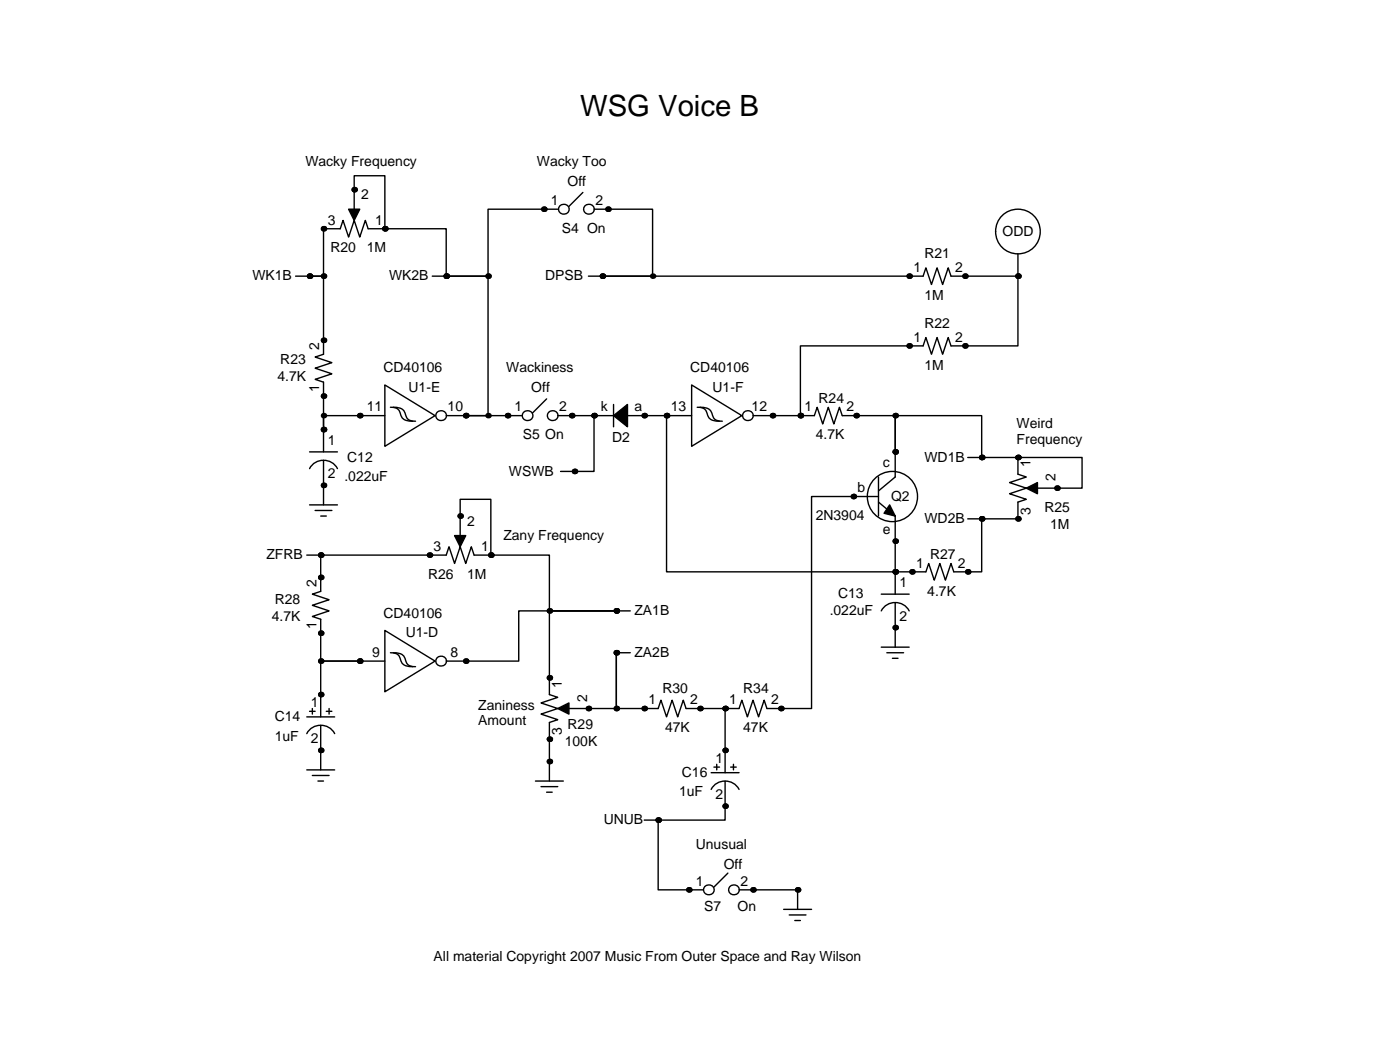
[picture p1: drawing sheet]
<svg xmlns="http://www.w3.org/2000/svg" width="255mm" height="193mm" viewBox="0 0 255 193" stroke-linecap="round" stroke-linejoin="round" font-family="sans-serif">
<g fill="none" stroke="#000" stroke-width=".25">
<path d="M64.5 34.5v-2.5h5.6v9.7h11.2v8.6M99.1 38.1h-10.2v12.2h-7.6M110.7 38.1h8.2v12.2h-9.2h58.4l.6-1.5 1 3 1-3 1 3 1-3 .5 1.5h12.2v12.7h-12.2l-.5-1.5-1 3-1-3-1 3-1-3-.6 1.5h-22.3v12.7M58.9 41.7v8.6h-2.5h2.5v14.2l-1.5 .5 3.1 1-3.1 1.1 3.1 1-3.1 1 1.5 .5v8.6v-2.5h6.6M81.3 50.3h7.6v25.4h-4.1h7.7M104.1 75.7h7.7M108.2 75.7v10.2h-3.6M111.8 73.7v4M114.3 75.7h7.1v28.4h41.7M140.7 75.7h7.6l.5-1.5 1.1 3 1-3 1 3 1-3 .5 1.5h9.7v6.6M56.4 91.9h5.1M57.4 93h3.1"/>
<path d="M58.4 94h1M58.9 88.4v3.5M83.8 94v-3.1h5.6v10.2h10.7v10.2h12.2M160 90.4h-12.2v38.6h-5.6M160 91.4l3.1 2.6v10.1M160 86.9v7.1M163.1 82.3v-6.6h15.7v7.6h6.6M163.1 82.3v4.6l-3.1 2.5M185.4 83.3h11.7v5.6h-8.1M185.4 83.3v3.1l1.5 .5-3 1 3 1-3 1 3 1-1.5 .5v3.1h-6.6v9.6h-5.1l-.5-1.5-1 3.1-1-3.1-1 3.1-1-3.1-.5 1.5h-5.6M78.2 101.1h-19.8v6.6l-1.5 .5 3 1-3 1 3 1.1-3 1 1.5 .5v7.6h7.1h-7.1v6.1M112.3 111.3h-12.2v15.2l1.5 .5-3 1 3 1-3 1 3 1.1-1.5 .5v10.6"/>
<path d="M112.3 111.3h-17.8v9.1h-9.7M160.5 117.9h5.1M161.5 118.9h3.1M162.6 119.9h1M163.1 114.3v3.6M58.4 136.7v3.5M103.6 129h8.7v-10.1v10.1h5M127.5 129h4.6v7.7M55.9 140.2h5.1M56.9 141.2h3M57.9 142.2h1M97.5 142.2h5.1"/>
<path d="M98.6 143.3h3M99.6 144.3h1M132.1 146.8v2.6h-12.2v12.7h5.6M137.2 162.1h8.1"/>
<circle cx="162.6" cy="90.4" r="4.6"/>
</g>
<g fill="#000">
<circle cx="64.5" cy="34.5" r=".51"/>
<circle cx="99.1" cy="38.1" r=".51"/>
<circle cx="110.7" cy="38.1" r=".51"/>
<circle cx="56.4" cy="50.3" r=".51"/>
<circle cx="58.9" cy="50.3" r=".51"/>
<circle cx="58.9" cy="41.7" r=".51"/>
<circle cx="70.1" cy="41.7" r=".51"/>
<circle cx="81.3" cy="50.3" r=".51"/>
<circle cx="88.9" cy="50.3" r=".51"/>
<circle cx="109.7" cy="50.3" r=".51"/>
<circle cx="118.9" cy="50.3" r=".51"/>
<circle cx="165.6" cy="50.3" r=".51"/>
<circle cx="175.8" cy="50.3" r=".51"/>
<circle cx="185.4" cy="50.3" r=".51"/>
<circle cx="58.9" cy="72.1" r=".51"/>
<circle cx="58.9" cy="75.7" r=".51"/>
<circle cx="58.9" cy="78.2" r=".51"/>
<circle cx="58.9" cy="62" r=".51"/>
<circle cx="65.5" cy="75.7" r=".51"/>
<circle cx="84.8" cy="75.7" r=".51"/>
<circle cx="88.9" cy="75.7" r=".51"/>
<circle cx="92.5" cy="75.7" r=".51"/>
<circle cx="96" cy="75.7" r="1.02"/>
<circle cx="104.1" cy="75.7" r=".51"/>
<circle cx="108.2" cy="75.7" r=".51"/>
<circle cx="117.3" cy="75.7" r=".51"/>
<circle cx="121.4" cy="75.7" r=".51"/>
<circle cx="140.7" cy="75.7" r=".51"/>
<circle cx="145.8" cy="75.7" r=".51"/>
<circle cx="156" cy="75.7" r=".51"/>
<circle cx="163.1" cy="75.7" r=".51"/>
<circle cx="165.6" cy="63" r=".51"/>
<circle cx="175.8" cy="63" r=".51"/>
<circle cx="58.9" cy="88.4" r=".51"/>
<circle cx="83.8" cy="94" r=".51"/>
<circle cx="104.6" cy="85.9" r=".51"/>
<circle cx="155.4" cy="90.4" r=".51"/>
<circle cx="163.1" cy="82.3" r=".51"/>
<circle cx="163.1" cy="98.6" r=".51"/>
<circle cx="178.8" cy="83.3" r=".51"/>
<circle cx="178.8" cy="94.5" r=".51"/>
<circle cx="185.4" cy="94.5" r=".51"/>
<circle cx="185.4" cy="83.3" r=".51"/>
<circle cx="192.5" cy="88.9" r=".51"/>
<circle cx="58.4" cy="115.3" r=".51"/>
<circle cx="58.4" cy="105.2" r=".51"/>
<circle cx="58.4" cy="101.1" r=".51"/>
<circle cx="78.2" cy="101.1" r=".51"/>
<circle cx="89.4" cy="101.1" r=".51"/>
<circle cx="100.1" cy="111.3" r=".51"/>
<circle cx="112.3" cy="118.9" r=".51"/>
<circle cx="112.3" cy="111.3" r=".51"/>
<circle cx="163.1" cy="104.1" r=".51"/>
<circle cx="163.1" cy="114.3" r=".51"/>
<circle cx="166.1" cy="104.1" r=".51"/>
<circle cx="176.3" cy="104.1" r=".51"/>
<circle cx="58.4" cy="136.7" r=".51"/>
<circle cx="58.4" cy="126.5" r=".51"/>
<circle cx="58.4" cy="120.4" r=".51"/>
<circle cx="65.5" cy="120.4" r=".51"/>
<circle cx="84.8" cy="120.4" r=".51"/>
<circle cx="100.1" cy="134.6" r=".51"/>
<circle cx="100.1" cy="138.7" r=".51"/>
<circle cx="100.1" cy="123.4" r=".51"/>
<circle cx="107.2" cy="129" r=".51"/>
<circle cx="112.3" cy="129" r=".51"/>
<circle cx="117.3" cy="129" r=".51"/>
<circle cx="127.5" cy="129" r=".51"/>
<circle cx="132.1" cy="129" r=".51"/>
<circle cx="132.1" cy="136.7" r=".51"/>
<circle cx="142.2" cy="129" r=".51"/>
<circle cx="119.9" cy="149.4" r=".51"/>
<circle cx="132.1" cy="146.8" r=".51"/>
<circle cx="125.5" cy="162.1" r=".51"/>
<circle cx="137.2" cy="162.1" r=".51"/>
<circle cx="145.3" cy="162.1" r=".51"/>
</g>
<path d="M111.8 75.7l2.5-2v4zM162.1 91.9l1 2.1-2.1-.5zM186.9 88.9l2.1-1v2zM101.6 129l2-1v2z" fill="#000" stroke="#000" stroke-width=".25"/>
<circle cx="96" cy="75.7" r=".76" fill="#fff"/>
<circle cx="100.6" cy="75.7" r="1.02" fill="#000"/>
<circle cx="100.6" cy="75.7" r=".76" fill="#fff"/>
<path d="M92.5 75.7h2.5M99.6 72.6l-2.6 2.6M101.6 75.7h2.5" fill="none" stroke="#000" stroke-width=".25"/>
<g fill="#000">
<circle cx="102.6" cy="38.1" r="1.02"/>
<circle cx="92.5" cy="75.7" r=".51"/>
<circle cx="104.1" cy="75.7" r=".51"/>
</g>
<circle cx="102.6" cy="38.1" r=".76" fill="#fff"/>
<circle cx="107.2" cy="38.1" r="1.02" fill="#000"/>
<circle cx="107.2" cy="38.1" r=".76" fill="#fff"/>
<path d="M99.1 38.1h2.5M106.2 35.1l-2.6 2.5M108.2 38.1h2.5M126 70.1l9.1 5.6-9.1 5.6zM127 74.2a1.69 1.69 0 0 1 2 1.6 1.9 1.9 0 0 0 2.1 .9M127.5 74.2a1.86 1.86 0 0 1 2.3 1.6 1.47 1.47 0 0 0 1.8 .9M83.8 94v3.5M78.2 101.1h3.1l.5-1.5 1 3 1-3 1 3 1.1-3 .5 1.5h3" fill="none" stroke="#000" stroke-width=".25"/>
<g fill="#000">
<circle cx="99.1" cy="38.1" r=".51"/>
<circle cx="110.7" cy="38.1" r=".51"/>
<circle cx="136.1" cy="75.7" r="1.02"/>
<circle cx="83.8" cy="94" r=".51"/>
<circle cx="78.2" cy="101.1" r=".51"/>
<circle cx="89.4" cy="101.1" r=".51"/>
</g>
<path d="M82.8 97.5h2l-1 2.1z" fill="#000" stroke="#000" stroke-width=".25"/>
<circle cx="136.1" cy="75.7" r=".76" fill="#fff"/>
<path d="M70.1 70.1l9.1 5.6-9.1 5.6zM71.1 74.2a1.69 1.69 0 0 1 2 1.6 1.9 1.9 0 0 0 2.1 .9M71.6 74.2a1.86 1.86 0 0 1 2.4 1.6 1.47 1.47 0 0 0 1.7 .9M121.4 75.7h4.6M137.2 75.7h3.5" fill="none" stroke="#000" stroke-width=".25"/>
<g fill="#000">
<circle cx="80.3" cy="75.7" r="1.02"/>
<circle cx="121.4" cy="75.7" r=".51"/>
<circle cx="140.7" cy="75.7" r=".51"/>
</g>
<circle cx="80.3" cy="75.7" r=".76" fill="#fff"/>
<path d="M65.5 75.7h4.6M81.3 75.7h3.5M70.1 114.8l9.1 5.6-9.1 5.6zM71.1 118.9a1.69 1.69 0 0 1 2 1.6 1.9 1.9 0 0 0 2.1 .9M71.6 118.9a1.86 1.86 0 0 1 2.4 1.6 1.47 1.47 0 0 0 1.7 .9" fill="none" stroke="#000" stroke-width=".25"/>
<g fill="#000">
<circle cx="65.5" cy="75.7" r=".51"/>
<circle cx="84.8" cy="75.7" r=".51"/>
<circle cx="80.3" cy="120.4" r="1.02"/>
</g>
<circle cx="80.3" cy="120.4" r=".76" fill="#fff"/>
<g fill="none" stroke="#000" stroke-width=".25">
<path d="M64.5 34.5v3.6M53.8 50.3h2.6M58.9 41.7h3.1l.5-1.6 1 3.1 1-3.1 1 3.1 1-3.1 .6 1.6h3M78.7 50.3h2.6M107.2 50.3h2.5M185.4 46.2v4.1M58.9 78.2v4.1M56.4 85.3a2.88 2.88 0 0 1 5.1 0M56.4 82.3h5.1M58.9 83.8v4.6M102.1 85.9h2.5M176.3 83.3h2.5"/>
<path d="M176.3 94.5h2.5M55.9 101.1h2.5M112.3 111.3h2.5M112.3 118.9h2.5M160.5 111.3a2.88 2.88 0 0 1 5.1 0M160.5 108.2h5.1M163.1 104.1v4.1M163.1 109.7v4.6M55.9 133.6a2.88 2.88 0 0 1 5.1 0M55.9 130.6h5.1M56.4 129.5h1M56.9 129v1"/>
<path d="M58.4 126.5v4.1M58.4 132.1v4.6M59.4 129.5h1.1M59.9 129v1M65.5 120.4h4.6M81.3 120.4h3.5M117.3 129h2.6l.5-1.5 1 3.1 1-3.1 1 3.1 1.1-3.1 .5 1.5h2.5M130 139.7h1.1M130.6 139.2v1M132.1 129h2.5l.5-1.5 1 3.1 1.1-3.1 1 3.1 1-3.1 .5 1.5h2.5M132.1 136.7v4M133.1 139.7h1"/>
<path d="M133.6 139.2v1M129.5 143.8a2.88 2.88 0 0 1 5.1 0M129.5 140.7h5.1M132.1 142.2v4.6M142.7 165.6h5.1M143.8 166.6h3M144.8 167.6h1M145.3 162.1v3.5"/>
<circle cx="185.4" cy="42.2" r="4.1"/>
</g>
<g fill="#000">
<circle cx="64.5" cy="34.5" r=".51"/>
<circle cx="56.4" cy="50.3" r=".51"/>
<circle cx="58.9" cy="41.7" r=".51"/>
<circle cx="70.1" cy="41.7" r=".51"/>
<circle cx="81.3" cy="50.3" r=".51"/>
<circle cx="109.7" cy="50.3" r=".51"/>
<circle cx="185.4" cy="50.3" r=".51"/>
<circle cx="58.9" cy="78.2" r=".51"/>
<circle cx="58.9" cy="88.4" r=".51"/>
<circle cx="104.6" cy="85.9" r=".51"/>
<circle cx="178.8" cy="83.3" r=".51"/>
<circle cx="178.8" cy="94.5" r=".51"/>
<circle cx="58.4" cy="101.1" r=".51"/>
<circle cx="112.3" cy="118.9" r=".51"/>
<circle cx="112.3" cy="111.3" r=".51"/>
<circle cx="163.1" cy="114.3" r=".51"/>
<circle cx="163.1" cy="104.1" r=".51"/>
<circle cx="58.4" cy="136.7" r=".51"/>
<circle cx="58.4" cy="126.5" r=".51"/>
<circle cx="65.5" cy="120.4" r=".51"/>
<circle cx="84.8" cy="120.4" r=".51"/>
<circle cx="117.3" cy="129" r=".51"/>
<circle cx="127.5" cy="129" r=".51"/>
<circle cx="132.1" cy="129" r=".51"/>
<circle cx="132.1" cy="136.7" r=".51"/>
<circle cx="142.2" cy="129" r=".51"/>
<circle cx="132.1" cy="146.8" r=".51"/>
<circle cx="129" cy="162.1" r="1.02"/>
<circle cx="145.3" cy="162.1" r=".51"/>
</g>
<path d="M63.5 38.1h2l-1 2z" fill="#000" stroke="#000" stroke-width=".25"/>
<circle cx="129" cy="162.1" r=".76" fill="#fff"/>
<circle cx="133.6" cy="162.1" r="1.02" fill="#000"/>
<circle cx="133.6" cy="162.1" r=".76" fill="#fff"/>
<path d="M117.3 149.4h2.6M132.6 159l-2.6 2.5M125.5 162.1h2.5M134.6 162.1h2.6" fill="none" stroke="#000" stroke-width=".25"/>
<g fill="#000">
<circle cx="119.9" cy="149.4" r=".51"/>
<circle cx="125.5" cy="162.1" r=".51"/>
<circle cx="137.2" cy="162.1" r=".51"/>
</g>
<text font-size="5.3" x="105.7" y="21.1">WSG Voice B</text>
<g font-size="2.5">
<text x="55.6" y="30.2">Wacky Frequency</text>
<text x="97.8" y="30.2">Wacky Too</text>
<text x="103.4" y="33.8">Off</text>
<text x="59.7" y="40.9">3</text>
<text x="65.8" y="36.3">2</text>
<text x="68.3" y="40.9">1</text>
<text x="100.3" y="37.3">1</text>
<text x="108.5" y="37.3">2</text>
<text x="60.2" y="46">R20</text>
<text x="66.8" y="46">1M</text>
<text x="102.4" y="42.4">S4 On</text>
<text x="168.4" y="47">R21</text>
<text x="182.6" y="42.9">ODD</text>
<text x="46" y="51.1">WK1B</text>
<text x="70.9" y="51.1">WK2B</text>
<text x="99.3" y="51.1">DPSB</text>
<text x="166.4" y="49.5">1</text>
<text x="174" y="49.5">2</text>
<text x="168.4" y="59.7">R22</text>
<text x="168.4" y="54.6">1M</text>
<text x="58.2" y="63.8" transform="rotate(-90 58.2 63.8)">2</text>
<text x="166.4" y="62.2">1</text>
<text x="174" y="62.2">2</text>
<text x="50.5" y="69.3">4.7K</text>
<text x="51.1" y="66.3">R23</text>
<text x="58.2" y="71.4" transform="rotate(-90 58.2 71.4)">1</text>
<text x="69.9" y="67.8">CD40106</text>
<text x="74.4" y="71.4">U1-E</text>
<text x="92.2" y="67.8">Wackiness</text>
<text x="96.8" y="71.4">Off</text>
<text x="125.7" y="67.8">CD40106</text>
<text x="129.8" y="71.4">U1-F</text>
<text x="168.4" y="67.3">1M</text>
<text x="66.8" y="74.9">11</text>
<text x="81.5" y="74.9">10</text>
<text x="93.7" y="74.9">1</text>
<text x="101.9" y="74.9">2</text>
<text x="109.5" y="74.9">k</text>
<text x="115.6" y="74.9">a</text>
<text x="122.2" y="74.9">13</text>
<text x="136.9" y="74.9">12</text>
<text x="146.6" y="74.9">1</text>
<text x="149.1" y="73.4">R24</text>
<text x="154.2" y="74.9">2</text>
<text x="185.2" y="78">Weird</text>
<text x="59.7" y="81">1</text>
<text x="95.2" y="80">S5 On</text>
<text x="111.5" y="80.5">D2</text>
<text x="148.6" y="80">4.7K</text>
<text x="185.2" y="80.8">Frequency</text>
<text x="59.7" y="87.1">2 .022uF</text>
<text x="63.2" y="84.1">C12</text>
<text x="92.7" y="86.6">WSWB</text>
<text x="156.2" y="89.7">b</text>
<text x="160.8" y="85.1">c</text>
<text x="168.4" y="84.1">WD1B</text>
<text x="187.7" y="85.1" transform="rotate(-90 187.7 85.1)">1</text>
<text x="192.3" y="87.6" transform="rotate(-90 192.3 87.6)">2</text>
<text x="85.1" y="95.8">2</text>
<text x="148.6" y="94.7">2N3904</text>
<text x="162.3" y="91.2">Q2</text>
<text x="168.4" y="95.2">WD2B</text>
<text x="187.7" y="93.7" transform="rotate(-90 187.7 93.7)">3</text>
<text x="190.2" y="93.2">R25</text>
<text x="48.5" y="101.9">ZFRB</text>
<text x="79" y="100.3">3</text>
<text x="87.6" y="100.3">1</text>
<text x="91.7" y="98.3">Zany Frequency</text>
<text x="160.8" y="97.3">e</text>
<text x="169.4" y="101.9">R27</text>
<text x="191.3" y="96.3">1M</text>
<text x="57.7" y="106.9" transform="rotate(-90 57.7 106.9)">2</text>
<text x="78" y="105.4">R26</text>
<text x="85.1" y="105.4">1M</text>
<text x="163.8" y="106.9">1</text>
<text x="166.9" y="103.4">1</text>
<text x="174.5" y="103.4">2</text>
<text x="49.5" y="113">4.7K</text>
<text x="50" y="110">R28</text>
<text x="69.9" y="112.5">CD40106</text>
<text x="115.6" y="112">ZA1B</text>
<text x="151.1" y="112">.022uF</text>
<text x="152.7" y="109">C13</text>
<text x="163.8" y="113">2</text>
<text x="168.9" y="108.5">4.7K</text>
<text x="57.7" y="114.6" transform="rotate(-90 57.7 114.6)">1</text>
<text x="67.8" y="119.6">9</text>
<text x="73.9" y="116.1">U1-D</text>
<text x="82" y="119.6">8</text>
<text x="115.6" y="119.6">ZA2B</text>
<text x="102.4" y="125.2" transform="rotate(-90 102.4 125.2)">1</text>
<text x="50" y="131.3">C14</text>
<text x="56.6" y="128.8">1</text>
<text x="87.1" y="129.3">Zaniness</text>
<text x="106.9" y="127.8" transform="rotate(-90 106.9 127.8)">2</text>
<text x="118.1" y="128.3">1</text>
<text x="120.6" y="126.2">R30</text>
<text x="125.7" y="128.3">2</text>
<text x="132.8" y="128.3">1</text>
<text x="135.4" y="126.2">R34</text>
<text x="140.5" y="128.3">2</text>
<text x="50" y="134.9">1uF</text>
<text x="56.6" y="135.4">2</text>
<text x="87.1" y="132.1">Amount</text>
<text x="102.4" y="133.9" transform="rotate(-90 102.4 133.9)">3</text>
<text x="102.9" y="135.9">100K</text>
<text x="103.4" y="132.8">R29</text>
<text x="121.2" y="133.3">47K</text>
<text x="135.4" y="133.3">47K</text>
<text x="124.2" y="141.5">C16</text>
<text x="130.3" y="138.9">1</text>
<text x="123.7" y="145">1uF</text>
<text x="130.3" y="145.5">2</text>
<text x="110" y="150.1">UNUB</text>
<text x="126.7" y="154.7">Unusual</text>
<text x="126.7" y="161.3">1</text>
<text x="131.8" y="158.2">Off</text>
<text x="134.9" y="161.3">2</text>
<text x="128.3" y="165.9">S7</text>
<text x="134.4" y="165.9">On</text>
<text x="79" y="175">All material Copyright 2007 Music From Outer Space and Ray Wilson</text>
</g>
</svg>
